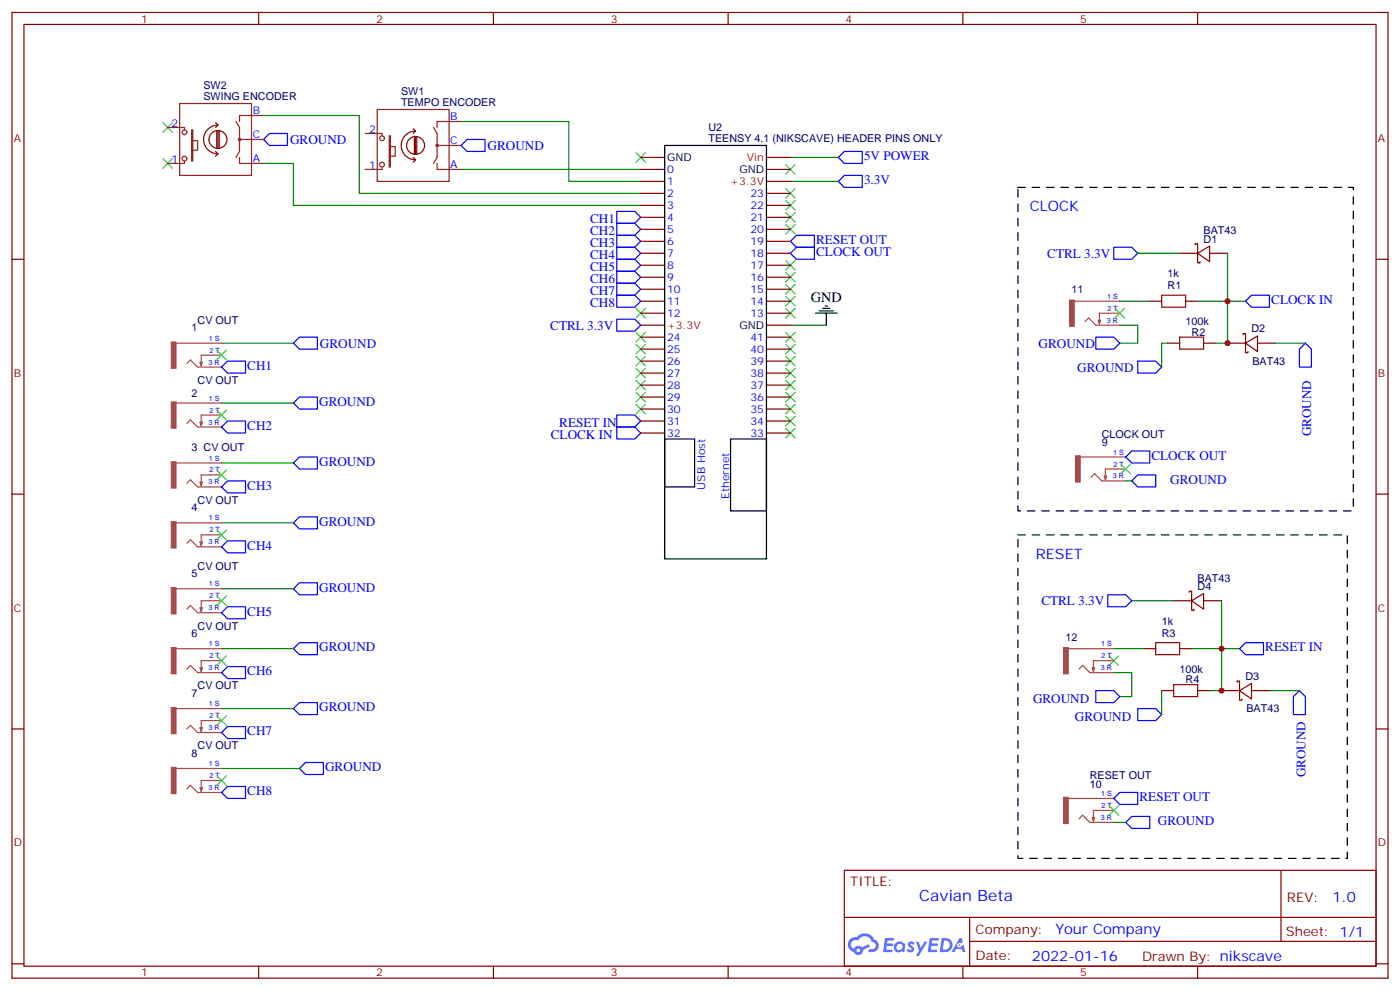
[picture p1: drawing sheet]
<svg xmlns="http://www.w3.org/2000/svg" width="412mm" height="292mm" viewBox="0 0 412 292" stroke-linecap="round" stroke-linejoin="round" font-family="sans-serif">
<g fill="none" stroke="#870000" stroke-width=".35">
<path d="M3.5 3.7h405.4v284.3h-405.4zM7.1 7.2h398.2v277.3h-398.2zM76.2 3.7v3.5M145.3 3.7v3.5M214.5 3.7v3.5M283.6 3.7v3.5M352.8 3.7v3.5M3.5 76.3h3.6M405.3 76.3h3.6M3.5 145.5h3.6M405.3 145.5h3.6M3.5 214.6h3.6"/>
<path d="M405.3 214.6h3.6M248.7 256.3h156.6v28.2h-156.6zM377.3 256.3v20.9M248.7 270.1h156.5M285.6 277.2h119.6M285.6 270.1v14.1M3.5 283.8h3.6M76.2 284.5v3.5M145.3 284.5v3.5M214.5 284.5v3.5M283.6 284.5v3.5M352.8 284.5v3.5"/>
<path d="M405.3 283.8h3.6"/>
</g>
<g fill="#5487ff">
<path d="M267.7 277.4a1.22 1.22 0 0 1 1.7 .3l-.4 .6a.47 .47 0 0 0-.3-.4 .47 .47 0 0 0-.5 .2l.1 .2a1.14 1.14 0 0 1 .8 1.7 1.14 1.14 0 0 1-1.9 0l-.2-.2 .5-.5 .7 .4a.29 .29 0 0 0 .3-.2 .29 .29 0 0 0-.2-.4 1.04 1.04 0 0 1-.6-1.7z"/>
<path d="M260.7 276.2h2.4l.3 .2-.2 .5h-1.8l-.1 .9h1.5l.3 .3-.3 .4h-1.6l-.2 1.1 1.7 .1 .2 .3-.2 .3h-2.6z"/>
<path d="M273.8 276.2h2.4l.3 .2-.1 .5h-1.8l-.2 .9h1.6l.3 .3-.4 .4h-1.6l-.1 1.1 1.7 .1 .2 .3-.2 .3h-2.6z"/>
<path d="M282.6 276.2h.7l.3 1.2-.6 .4a.69 .69 0 0 0-1 .2 .69 .69 0 0 0 .4 1 .69 .69 0 0 0 .9-.6l.5-.3 .6 2.2h-.8l-.2-.9h-1.8l-.5 .9h-.8z"/>
<path d="M269.8 277.3h.8l.6 1.8 1.1-1.8h.9l-2.6 4.2h-.8l.9-1.6z"/>
<path d="M277.4 276.2l-.6 4.1h1.3a2.11 2.11 0 0 0 2.5-2.1 2.11 2.11 0 0 0-2.5-2zM278.1 276.9a1.39 1.39 0 0 1 1.7 1.4 1.39 1.39 0 0 1-1.8 1.3h-.3z"/>
<path d="M263.7 277.8a1.54 1.54 0 0 0-.1 2.2 1.54 1.54 0 0 0 2.2 .1l.6 .2 .3-2.3-.2-.2h-.4a1.49 1.49 0 0 0-2.4 0zM264 278.8a.94 .94 0 0 1 1.8 0 .94 .94 0 0 1-1.8 0z"/>
<path d="M250.4 276.6a2.18 2.18 0 0 0 1.1 3.7 1.44 1.44 0 0 0 1.6 .9 1.44 1.44 0 0 0 1.2-1.5l2-1-.5-.7-1.9 .9a1.47 1.47 0 0 0-2.4 .5 1.39 1.39 0 0 1-.7-2 1.39 1.39 0 0 1 2-.4 2.12 2.12 0 0 1 2.2-1.3 2.12 2.12 0 0 1 1.9 1.6 1.14 1.14 0 0 1 1.1 1.5 1.14 1.14 0 0 1-1.7 .7 .43 .43 0 0 0-.5 .4 .43 .43 0 0 0 .4 .4 1.98 1.98 0 0 0 2.5-1.2 1.98 1.98 0 0 0-1.2-2.5 3.1 3.1 0 0 0-5.3-.7l-.9 .1zM252.3 279.9a.55 .55 0 0 1 1.1 0 .55 .55 0 0 1-1.1 0z"/>
<circle cx="282.6" cy="278.3" r=".26"/>
</g>
<g fill="none" stroke="#008700" stroke-width=".35">
<path d="M77.6 34h28.2v22.9h82.9M135.8 35.8h31.8v17.6h21.1M77.6 48.1h8.8v12.4h102.3M135.8 49.9h52.9M232.8 53.4h14.1M232.8 46.4h14.1M335.1 74.6h12.4M361.6 74.6v14.1h-8.8M232.8 95.7h10.6M329.8 95.7h5.3v5.3h-5.3M329.8 88.7h8.9M366.9 88.7h-5.3v12.3h-3.5"/>
<path d="M65.3 118.7h21.1M65.3 101h21.1M344 101h-1.8v7.1M375.7 101h8.8M65.3 136.3h21.1M65.3 154h21.1M331.6 141.6h1.8M65.3 173.4h21.1M333.4 176.9h12.3M359.8 176.9v14.1h-8.8M65.3 191h21.1M328.1 198h5.3v7.1h-3.6"/>
<path d="M328.1 191h8.8M365.1 191h-5.3v12.3h-3.5M65.3 208.6h21.1M342.2 203.3v7.1M373.9 203.3h8.9M65.3 226.3h22.9M328.1 242.1h3.5"/>
</g>
<g fill="none" stroke="#3c3" stroke-width=".35">
<path d="M48 36.1l2.8 2.8M50.8 36.1l-2.8 2.8M48 46.7l2.8 2.8M50.8 46.7l-2.8 2.8M187.3 44.9l2.8 2.9M190.1 44.9l-2.8 2.9M231.4 48.5l2.8 2.8M231.4 55.5l2.8 2.8M231.4 59.1l2.8 2.8M234.2 48.5l-2.8 2.8M234.2 55.5l-2.8 2.8M234.2 59.1l-2.8 2.8"/>
<path d="M231.4 62.6l2.8 2.8M231.4 66.1l2.8 2.8M231.4 76.7l2.8 2.8M234.2 62.6l-2.8 2.8M234.2 66.1l-2.8 2.8M234.2 76.7l-2.8 2.8M187.3 97.9l2.8 2.8M187.3 90.8l2.8 2.8M190.1 97.9l-2.8 2.8M190.1 90.8l-2.8 2.8M231.4 80.2l2.8 2.8M231.4 83.7l2.8 2.9"/>
<path d="M231.4 87.3l2.8 2.8M231.4 90.8l2.8 2.8M231.4 97.9l2.8 2.8M234.2 80.2l-2.8 2.8M234.2 83.7l-2.8 2.9M234.2 87.3l-2.8 2.8M234.2 90.8l-2.8 2.8M234.2 97.9l-2.8 2.8M328.4 90.8l2.9 2.8M331.3 90.8l-2.9 2.8M63.9 103.2l2.8 2.8M66.7 103.2l-2.8 2.8"/>
<path d="M187.3 119l2.8 2.8M187.3 115.5l2.8 2.8M187.3 112l2.8 2.8M187.3 108.4l2.8 2.9M187.3 104.9l2.8 2.8M187.3 101.4l2.8 2.8M190.1 104.9l-2.8 2.8M190.1 119l-2.8 2.8M190.1 115.5l-2.8 2.8M190.1 112l-2.8 2.8M190.1 108.4l-2.8 2.9M190.1 101.4l-2.8 2.8"/>
<path d="M231.4 101.4l2.8 2.8M231.4 104.9l2.8 2.8M231.4 108.4l2.8 2.9M231.4 112l2.8 2.8M231.4 115.5l2.8 2.8M231.4 119l2.8 2.8M234.2 101.4l-2.8 2.8M234.2 104.9l-2.8 2.8M234.2 108.4l-2.8 2.9M234.2 112l-2.8 2.8M234.2 115.5l-2.8 2.8M234.2 119l-2.8 2.8"/>
<path d="M63.9 120.8l2.8 2.8M63.9 138.4l2.8 2.9M66.7 120.8l-2.8 2.8M66.7 138.4l-2.8 2.9M231.4 122.6l2.8 2.8M231.4 126.1l2.8 2.8M234.2 122.6l-2.8 2.8M234.2 126.1l-2.8 2.8M330.2 136.7l2.8 2.8M333 136.7l-2.8 2.8M63.9 156.1l2.8 2.8M66.7 156.1l-2.8 2.8"/>
<path d="M63.9 175.5l2.8 2.8M66.7 175.5l-2.8 2.8M63.9 193.1l2.8 2.8M66.7 193.1l-2.8 2.8M326.7 193.1l2.8 2.8M329.5 193.1l-2.8 2.8M63.9 210.7l2.8 2.9M66.7 210.7l-2.8 2.9M63.9 228.4l2.8 2.8M66.7 228.4l-2.8 2.8M326.7 237.2l2.8 2.8M329.5 237.2l-2.8 2.8"/>
</g>
<path d="M195.8 42.8h30v121.7h-30zM240.2 92.2h6.4M241.3 91.5h4.2M242.4 90.8h2.1M243.1 90.1h.7M243.4 92.2v3.5M195.8 129.3h8.8v14.1h-8.8zM215.2 129.3h10.6v21.1h-10.6z" fill="none" stroke="#000" stroke-width=".35"/>
<g fill="none" stroke="#00f" stroke-width=".35">
<path d="M77.6 41.1l1.8-1.8h5.3v3.5h-5.3zM135.8 42.8l1.8-1.7h5.3v3.5h-5.3zM246.9 53.4l1.8-1.8h5.3v3.6h-5.3zM246.9 46.4l1.8-1.8h5.3v3.5h-5.3zM181.7 62.2h5.3l1.7 1.8-1.7 1.8h-5.3zM181.7 65.8h5.3l1.7 1.7-1.7 1.8h-5.3zM181.7 69.3h5.3l1.7 1.7-1.7 1.8h-5.3zM181.7 72.8h5.3l1.7 1.8-1.7 1.7h-5.3zM181.7 76.3h5.3l1.7 1.8-1.7 1.8h-5.3zM181.7 79.9h5.3l1.7 1.7-1.7 1.8h-5.3zM232.8 71l1.8-1.7h5.3v3.5h-5.3zM232.8 74.6l1.8-1.8h5.3v3.5h-5.3z"/>
<path d="M328.1 72.8h5.3l1.7 1.8-1.7 1.7h-5.3zM181.7 94h5.3l1.7 1.7-1.7 1.8h-5.3zM181.7 83.4h5.3l1.7 1.8-1.7 1.7h-5.3zM181.7 86.9h5.3l1.7 1.8-1.7 1.8h-5.3zM322.8 99.3h5.3l1.7 1.7-1.7 1.8h-5.3zM366.9 88.7l1.8-1.8h5.2v3.6h-5.2zM65.3 108.1l1.7-1.8h5.3v3.6h-5.3zM86.4 101l1.8-1.7h5.3v3.5h-5.3zM88.2 116.9h5.3v3.5h-5.3l-1.8-1.7zM335.1 106.3h5.3l1.8 1.8-1.8 1.8h-5.3zM384.5 101l1.8 1.8v5.3h-3.5v-5.3zM65.3 125.7l1.7-1.7h5.3v3.5h-5.3z"/>
<path d="M86.4 136.3l1.8-1.8h5.3v3.6h-5.3zM181.7 122.2h5.3l1.7 1.8-1.7 1.7h-5.3zM181.7 125.7h5.3l1.7 1.8-1.7 1.8h-5.3zM331.6 134.5l1.8-1.7h5.3v3.5h-5.3zM65.3 143.4l1.7-1.8h5.3v3.5h-5.3zM86.4 154l1.8-1.8h5.3v3.5h-5.3zM333.4 141.6l1.7-1.8h5.3v3.6h-5.3zM65.3 161l1.7-1.8h5.3v3.6h-5.3zM67 178.6h5.3v3.6h-5.3l-1.7-1.8zM86.4 173.4l1.8-1.8h5.3v3.5h-5.3zM326.3 175.1h5.3l1.8 1.8-1.8 1.7h-5.3zM65.3 198l1.7-1.7h5.3v3.5h-5.3z"/>
<path d="M86.4 191l1.8-1.8h5.3v3.6h-5.3zM365.1 191l1.8-1.8h5.3v3.6h-5.3zM65.3 215.7l1.7-1.8h5.3v3.6h-5.3zM86.4 208.6l1.8-1.7h5.3v3.5h-5.3zM322.8 203.3h5.3l1.7 1.8-1.7 1.8h-5.3zM335.1 208.6h5.3l1.8 1.8-1.8 1.8h-5.3zM381 205.1l1.8-1.8 1.7 1.8v5.3h-3.5zM65.3 233.3l1.7-1.7h5.3v3.5h-5.3zM90 224.5h5.2v3.5h-5.2l-1.8-1.7zM328.1 235.1l1.7-1.8h5.3v3.6h-5.3zM331.6 242.1l1.8-1.7h5.3v3.5h-5.3z"/>
</g>
<g fill="none" stroke="#8c2424" stroke-width=".35">
<path d="M49.4 37.5h4.9v.7M52.9 30.5h21.2v21.1h-21.2zM56.4 38.2h.4v9.2h-.4zM69.5 35.8l1.1 1.7v7.1l-1.1 1.8M77.6 34h-7v1.8M107.6 39.3h4.9v.7M111.1 32.2h21.2v21.2h-21.2zM127.7 37.5l1.1 1.8v7.1l-1.1 1.7M135.8 35.8h-7v1.7M54.3 47.4v.7h-4.9M56.8 41.4h1.4v2.8h-1.4M70.6 46.4v1.7h7"/>
<path d="M70.6 41.1h7M112.5 49.2v.7h-4.9M114.7 40h.3v9.2h-.3zM115 43.2h1.4v2.8h-1.4M128.8 48.1v1.8h7M128.8 42.8h7"/>
<circle cx="54.3" cy="38.9" r=".71"/>
<circle cx="54.3" cy="46.7" r=".71"/>
<circle cx="70.6" cy="41.1" r=".35"/>
<circle cx="112.5" cy="48.5" r=".71"/>
<circle cx="112.5" cy="40.7" r=".71"/>
<circle cx="128.8" cy="42.8" r=".35"/>
</g>
<g fill="none" stroke="#850000" stroke-width=".35">
<path d="M63.5 36.1l.7 .7M63.9 38.6v4.9M64.2 36.8a4.2 4.2 0 0 0-4.2 4.3 4.2 4.2 0 0 0 4.2 4.2M64.2 36.8l-.7 .7M64.2 38.6v4.9M64.6 38.6v4.9M121.7 37.9l.7 .7M122.4 38.6a4.2 4.2 0 0 0-4.2 4.2 4.2 4.2 0 0 0 4.2 4.3M122.4 38.6l-.7 .7M61.6 40.9a2.65 2.65 0 0 1 3.8-2.2 2.65 2.65 0 0 1 .4 4.5 2.65 2.65 0 0 1-4.2-1.5v-.6M63.5 44.6l.7 .7M64.2 45.3l-.7 .7"/>
<path d="M119.8 42.7a2.65 2.65 0 0 1 3.8-2.2 2.65 2.65 0 0 1 .4 4.4 2.65 2.65 0 0 1-4.2-1.5v-.6M121.7 46.4l.7 .7M122.1 40.4v4.9M122.4 40.4v4.9M122.4 47.1l-.7 .7M122.8 40.4v4.9"/>
</g>
<g fill="none" stroke="#a64a4a" stroke-width=".35">
<path d="M316.4 88.7h13.4M319.6 94.7l1.1-1.1 2.1 2.1h7M323.5 94.3h.7l-.4 1.1zM329.8 92.2h-6v3.2M51.9 101h13.4M51.9 118.7h13.4M55 107l1.1-1 2.1 2.1h7.1M58.9 106.7h.7l-.3 1zM65.3 104.6h-6v3.1M51.9 136.3h13.4M55 124.7l1.1-1.1 2.1 2.1h7.1M58.9 124.3h.7l-.3 1.1z"/>
<path d="M65.3 122.2h-6v3.2M65.3 139.8h-6v3.2M318.2 134.5h13.4M331.6 138.1h-6v3.2M51.9 154h13.4M55 142.3l1.1-1 2.1 2.1h7.1M55 159.9l1.1-1 2.1 2.1h7.1M58.9 142h.7l-.3 1zM58.9 159.6h.7l-.3 1.1zM65.3 157.5h-6v3.2M321.4 140.5l1-1 2.2 2.1h7M325.3 140.2h.7l-.4 1.1z"/>
<path d="M51.9 173.4h13.4M55 179.4l1.1-1.1 2.1 2.1h7.1M58.9 179h.7l-.3 1.1zM65.3 176.9h-6v3.2M51.9 191h13.4M55 197l1.1-1.1 2.1 2.1h7.1M58.9 196.6h.7l-.3 1.1zM65.3 194.5h-6v3.2M314.7 191h13.4M317.9 197l1-1.1 2.1 2.1h7.1M321.7 196.6h.7l-.3 1.1zM328.1 194.5h-6v3.2"/>
<path d="M51.9 208.6h13.4M55 214.6l1.1-1 2.1 2.1h7.1M58.9 214.3h.7l-.3 1zM65.3 212.2h-6v3.1M51.9 226.3h13.4M55 232.3l1.1-1.1 2.1 2.1h7.1M58.9 231.9h.7l-.3 1.1zM65.3 229.8h-6v3.2M314.7 235.1h13.4M328.1 238.6h-6v3.2M317.9 241.1l1-1.1 2.1 2.1h7.1M321.7 240.7h.7l-.3 1.1z"/>
</g>
<g fill="#a64a4a" stroke="#a64a4a" stroke-width=".29">
<path d="M50.4 100.7h1.5v7.7h-1.5z"/>
<path d="M50.4 118.3h1.5v7.8h-1.5z"/>
<path d="M50.4 136h1.5v7.7h-1.5z"/>
<path d="M50.4 153.6h1.5v7.8h-1.5z"/>
<path d="M50.4 173h1.5v7.8h-1.5z"/>
<path d="M50.4 190.6h1.5v7.8h-1.5z"/>
<path d="M50.4 208.3h1.5v7.7h-1.5z"/>
<path d="M50.4 225.9h1.5v7.8h-1.5z"/>
<path d="M316.8 134.2h1.4v7.8h-1.4z"/>
<path d="M313.3 234.7h1.4v7.8h-1.4z"/>
<path d="M315 88.3h1.4v7.8h-1.4z"/>
<path d="M313.3 190.6h1.4v7.8h-1.4z"/>
</g>
<g fill="none" stroke="#870000" stroke-width=".35">
<path d="M188.7 46.4h7.1M188.7 49.9h7.1M188.7 53.4h7.1M188.7 56.9h7.1M225.8 46.4h7M225.8 49.9h7M225.8 53.4h7M225.8 56.9h7M188.7 74.6h7.1M188.7 60.5h7.1M188.7 64h7.1M188.7 67.5h7.1"/>
<path d="M188.7 71h7.1M188.7 78.1h7.1M225.8 74.6h7M225.8 60.5h7M225.8 64h7M225.8 67.5h7M225.8 71h7M225.8 78.1h7M347.5 74.6h5.3M352.1 72.1v-.3h.7v5.6h.7v-.4M352.8 74.6l3.5-2.1v4.5zM356.3 74.6h5.3"/>
<path d="M188.7 88.7h7.1M188.7 81.6h7.1M188.7 85.2h7.1M188.7 92.2h7.1M188.7 95.7h7.1M188.7 99.3h7.1M225.8 88.7h7M225.8 81.6h7M225.8 85.2h7M225.8 92.2h7M225.8 95.7h7M225.8 99.3h7"/>
<path d="M338.7 88.7h3.5M349.2 88.7h3.6M366.2 98.6v-.4h.7v5.7h.7v-.4M188.7 102.8h7.1M188.7 106.3h7.1M188.7 109.9h7.1M188.7 113.4h7.1M188.7 116.9h7.1M225.8 102.8h7M225.8 106.3h7M225.8 109.9h7M225.8 113.4h7"/>
<path d="M225.8 116.9h7M344 101h3.5M354.5 101h3.6M361.6 101h5.3M366.9 101l3.5-2.1v4.6zM370.4 101h5.3M188.7 120.4h7.1M188.7 124h7.1M188.7 127.5h7.1M225.8 120.4h7M225.8 124h7M225.8 127.5h7"/>
<path d="M345.7 176.9h5.3M350.3 174.4v-.3h.7v5.6h.7v-.3M351 176.9l3.5-2.1v4.6zM354.5 176.9h5.3M336.9 191h3.5M347.5 191h3.5M342.2 203.3h3.5M352.8 203.3h3.5M359.8 203.3h5.3M364.4 200.9v-.4h.7v5.7h.7v-.4M365.1 203.3l3.6-2.1v4.6zM368.7 203.3h5.2"/>
</g>
<path d="M342.2 86.9h7v3.6h-7zM347.5 99.3h7v3.5h-7zM340.4 189.2h7.1v3.6h-7.1zM345.7 201.6h7.1v3.5h-7.1z" fill="none" stroke="#a10000" stroke-width=".35"/>
<path d="M299.9 55.2h98.7v95.2h-98.7zM299.9 157.5h97v95.2h-97z" fill="none" stroke="#000" stroke-width=".35" stroke-dasharray="2.1 2.1"/>
<g fill="#c00">
<circle cx="361.6" cy="101" r=".88"/>
<circle cx="361.6" cy="88.7" r=".88"/>
<circle cx="359.8" cy="191" r=".88"/>
<circle cx="359.8" cy="203.3" r=".88"/>
</g>
<text font-size="4.6" fill="#00f" x="270.8" y="265.3">Cavian Beta</text>
<g font-size="4.2" fill="#00f">
<text x="303.4" y="62.2">CLOCK</text>
<text x="305.2" y="164.5">RESET</text>
<text x="392.5" y="265.5">1.0</text>
<text x="310.9" y="275.1">Your Company</text>
<text x="304" y="282.9">2022-01-16</text>
</g>
<text font-size="4.2" x="238.8" y="89">GND</text>
<g font-size="3.9" fill="#00f">
<text x="85.4" y="42.5">GROUND</text>
<text x="143.6" y="44.2">GROUND</text>
<text x="254.5" y="47.1">5V POWER</text>
<text x="254.5" y="54.1">3.3V</text>
<text x="173.9" y="65.8">CH1</text>
<text x="173.9" y="69.3">CH2</text>
<text x="240.4" y="71.7">RESET OUT</text>
<text x="173.9" y="72.8">CH3</text>
<text x="173.9" y="76.3">CH4</text>
<text x="240.4" y="75.3">CLOCK OUT</text>
<text x="308.5" y="75.9">CTRL 3.3V</text>
<text x="173.9" y="79.9">CH5</text>
<text x="173.9" y="83.4">CH6</text>
<text x="173.9" y="86.9">CH7</text>
<text x="374.5" y="89.5">CLOCK IN</text>
<text x="173.9" y="90.5">CH8</text>
<text x="162.1" y="97">CTRL 3.3V</text>
<text x="94.3" y="102.3">GROUND</text>
<text x="305.9" y="102.3">GROUND</text>
<text x="72.8" y="108.9">CH1</text>
<text x="317.3" y="109.4">GROUND</text>
<text x="94" y="119.5">GROUND</text>
<text x="164.8" y="125.7">RESET IN</text>
<text x="72.8" y="126.6">CH2</text>
<text x="162.3" y="129.3">CLOCK IN</text>
<text x="386.3" y="128.5" transform="rotate(-90 386.3 128.5)">GROUND</text>
<text x="94" y="137.1">GROUND</text>
<text x="339.2" y="135.4">CLOCK OUT</text>
<text x="344.7" y="142.4">GROUND</text>
<text x="72.8" y="144.2">CH3</text>
<text x="94" y="154.8">GROUND</text>
<text x="72.8" y="161.8">CH4</text>
<text x="94" y="174.2">GROUND</text>
<text x="306.8" y="178.1">CTRL 3.3V</text>
<text x="72.8" y="181.2">CH5</text>
<text x="94" y="191.8">GROUND</text>
<text x="372.7" y="191.8">RESET IN</text>
<text x="72.8" y="198.9">CH6</text>
<text x="94" y="209.5">GROUND</text>
<text x="304.3" y="206.9">GROUND</text>
<text x="316.6" y="212.1">GROUND</text>
<text x="72.8" y="216.5">CH7</text>
<text x="95.8" y="227.1">GROUND</text>
<text x="384.5" y="228.9" transform="rotate(-90 384.5 228.9)">GROUND</text>
<text x="72.8" y="234.2">CH8</text>
<text x="335.7" y="235.9">RESET OUT</text>
<text x="341.1" y="243">GROUND</text>
</g>
<g font-size="3.9" fill="#800">
<text x="250.5" y="260.8">TITLE:</text>
<text x="379.1" y="265.5">REV:</text>
<text x="287.4" y="275">Company:</text>
<text x="378.7" y="275.7">Sheet: 1/1</text>
<text x="287.4" y="282.7">Date:</text>
<text x="336.4" y="282.8">Drawn By: nikscave</text>
</g>
<g font-size="3.2" fill="#800">
<text x="41.6" y="6.7">1</text>
<text x="110.8" y="6.7">2</text>
<text x="179.9" y="6.7">3</text>
<text x="249.1" y="6.7">4</text>
<text x="318.2" y="6.7">5</text>
<text x="4.1" y="41.8">A</text>
<text x="405.9" y="41.8">A</text>
<text x="4.1" y="110.9">B</text>
<text x="405.9" y="110.9">B</text>
<text x="4.1" y="180.1">C</text>
<text x="405.9" y="180.1">C</text>
<text x="4.1" y="249.2">D</text>
<text x="405.9" y="249.2">D</text>
<text x="41.6" y="287.5">1</text>
<text x="110.8" y="287.5">2</text>
<text x="179.9" y="287.5">3</text>
<text x="249.1" y="287.5">4</text>
<text x="318.2" y="287.5">5</text>
</g>
<g font-size="3.2" fill="#000080">
<text x="59.9" y="29.4">SWING ENCODER</text>
<text x="59.9" y="26.2">SW2</text>
<text x="118.1" y="28">SW1</text>
<text x="118.1" y="31.2">TEMPO ENCODER</text>
<text x="208.7" y="41.8">TEENSY 4.1 (NIKSCAVE) HEADER PINS ONLY</text>
<text x="208.7" y="38.6">U2</text>
<text x="354.5" y="68.9">BAT43</text>
<text x="354.5" y="71.4">D1</text>
<text x="344" y="81.6">1k</text>
<text x="315.7" y="86.3">11</text>
<text x="344" y="85.2">R1</text>
<text x="58.2" y="95.4">CV OUT</text>
<text x="349.2" y="95.7">100k</text>
<text x="56.4" y="97.5">1</text>
<text x="351" y="98.9">R2</text>
<text x="368.7" y="97.9">D2</text>
<text x="368.9" y="107.5">BAT43</text>
<text x="58.2" y="113">CV OUT</text>
<text x="56.4" y="116.9">2</text>
<text x="324.6" y="128.9">CLOCK OUT</text>
<text x="324.6" y="131.4">9</text>
<text x="56.4" y="132.8">3 CV OUT</text>
<text x="58.2" y="148.3">CV OUT</text>
<text x="56.4" y="150.4">4</text>
<text x="58.2" y="167.7">CV OUT</text>
<text x="56.4" y="169.8">5</text>
<text x="352.8" y="171.2">BAT43</text>
<text x="352.8" y="173.7">D4</text>
<text x="58.2" y="185.3">CV OUT</text>
<text x="342.2" y="183.9">1k</text>
<text x="56.4" y="187.5">6</text>
<text x="313.9" y="188.6">12</text>
<text x="342.2" y="187.5">R3</text>
<text x="58.2" y="203">CV OUT</text>
<text x="347.5" y="198">100k</text>
<text x="349.2" y="201.2">R4</text>
<text x="366.9" y="200.2">D3</text>
<text x="56.4" y="205.1">7</text>
<text x="367.1" y="209.8">BAT43</text>
<text x="58.2" y="220.6">CV OUT</text>
<text x="56.4" y="222.7">8</text>
<text x="321" y="229.4">RESET OUT</text>
<text x="321" y="231.9">10</text>
</g>
<g font-size="3.2" fill="#00f">
<text x="74.4" y="33.7">B</text>
<text x="132.6" y="35.4">B</text>
<text x="50.5" y="37.5">2</text>
<text x="74.4" y="40.7">C</text>
<text x="108.8" y="39.3">2</text>
<text x="74.4" y="47.8">A</text>
<text x="132.6" y="42.5">C</text>
<text x="50.5" y="48.1">1</text>
<text x="108.8" y="49.9">1</text>
<text x="132.6" y="49.5">A</text>
<text x="196.5" y="50.9">0</text>
<text x="196.5" y="54.5">1</text>
<text x="196.5" y="58">2</text>
<text x="221" y="58">23</text>
<text x="196.5" y="61.5">3</text>
<text x="196.5" y="65.1">4</text>
<text x="221" y="65.1">21</text>
<text x="221" y="61.5">22</text>
<text x="196.5" y="68.6">5</text>
<text x="221" y="68.6">20</text>
<text x="196.5" y="72.1">6</text>
<text x="196.5" y="75.6">7</text>
<text x="221" y="75.6">18</text>
<text x="221" y="72.1">19</text>
<text x="196.5" y="79.2">8</text>
<text x="196.5" y="82.7">9</text>
<text x="221" y="82.7">16</text>
<text x="221" y="79.2">17</text>
<text x="196.5" y="86.2">10</text>
<text x="196.5" y="89.7">11</text>
<text x="221" y="89.7">14</text>
<text x="221" y="86.2">15</text>
<text x="196.5" y="93.3">12</text>
<text x="221" y="93.3">13</text>
<text x="196.5" y="100.3">24</text>
<text x="221" y="100.3">41</text>
<text x="196.5" y="103.9">25</text>
<text x="196.5" y="107.4">26</text>
<text x="221" y="107.4">39</text>
<text x="221" y="103.9">40</text>
<text x="196.5" y="110.9">27</text>
<text x="221" y="110.9">38</text>
<text x="196.5" y="114.4">28</text>
<text x="196.5" y="118">29</text>
<text x="221" y="118">36</text>
<text x="221" y="114.4">37</text>
<text x="196.5" y="121.5">30</text>
<text x="196.5" y="125">31</text>
<text x="221" y="125">34</text>
<text x="221" y="121.5">35</text>
<text x="196.5" y="128.6">32</text>
<text x="221" y="128.6">33</text>
<text x="207.7" y="144.1" transform="rotate(-90 207.7 144.1)">USB Host</text>
<text x="214.8" y="147" transform="rotate(-90 214.8 147)">Ethernet</text>
</g>
<g font-size="3.2">
<text x="196.5" y="47.4">GND</text>
<text x="217.8" y="50.9">GND</text>
<text x="217.8" y="96.8">GND</text>
</g>
<g font-size="3.2" fill="#f00">
<text x="220" y="47.4">Vin</text>
<text x="215.1" y="54.5">+3.3V</text>
<text x="196.5" y="96.8">+3.3V</text>
</g>
<g font-size="2.1" fill="#00f">
<text x="326.1" y="88">1 S</text>
<text x="326" y="95">3 R</text>
<text x="326.2" y="91.5">2 T</text>
<text x="61.5" y="100.3">1 S</text>
<text x="61.4" y="107.4">3 R</text>
<text x="61.7" y="103.8">2 T</text>
<text x="61.5" y="118">1 S</text>
<text x="61.4" y="125">3 R</text>
<text x="61.7" y="121.5">2 T</text>
<text x="61.5" y="135.6">1 S</text>
<text x="327.9" y="133.8">1 S</text>
<text x="328" y="137.4">2 T</text>
<text x="61.4" y="142.6">3 R</text>
<text x="61.7" y="139.1">2 T</text>
<text x="327.8" y="140.9">3 R</text>
<text x="61.5" y="153.2">1 S</text>
<text x="61.4" y="160.3">3 R</text>
<text x="61.7" y="156.8">2 T</text>
<text x="61.5" y="172.6">1 S</text>
<text x="61.4" y="179.7">3 R</text>
<text x="61.7" y="176.2">2 T</text>
<text x="61.5" y="190.3">1 S</text>
<text x="324.4" y="190.3">1 S</text>
<text x="61.4" y="197.3">3 R</text>
<text x="61.7" y="193.8">2 T</text>
<text x="324.2" y="197.3">3 R</text>
<text x="324.5" y="193.8">2 T</text>
<text x="61.5" y="207.9">1 S</text>
<text x="61.4" y="215">3 R</text>
<text x="61.7" y="211.4">2 T</text>
<text x="61.5" y="225.5">1 S</text>
<text x="61.4" y="232.6">3 R</text>
<text x="61.7" y="229.1">2 T</text>
<text x="324.4" y="234.4">1 S</text>
<text x="324.5" y="237.9">2 T</text>
<text x="324.2" y="241.4">3 R</text>
</g>
</svg>
